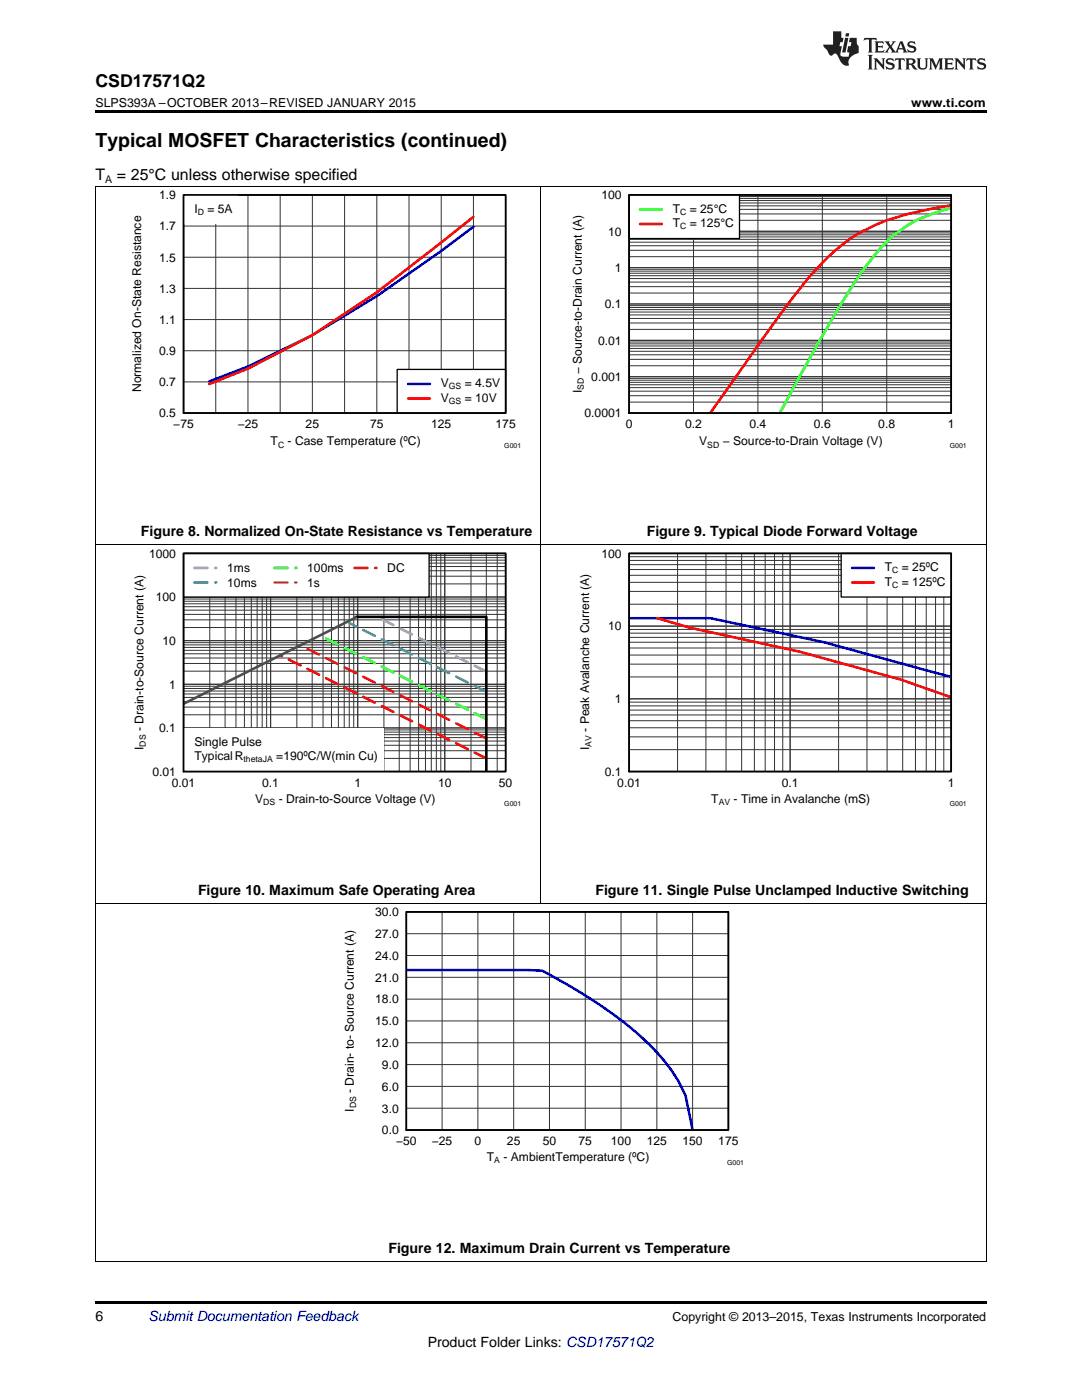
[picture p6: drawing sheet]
<svg xmlns="http://www.w3.org/2000/svg" width="216mm" height="279mm" viewBox="0 0 216 279" stroke-linecap="round" stroke-linejoin="round" font-family="sans-serif">
<path d="M19 259.7h177.8v.5h-177.8z" fill="#000"/>
<path d="M19.1 108.8v143.1M107.9 108.8v71.5M196.8 108.8v143.1M19 180.3h177.8M19 251.8h177.8" fill="none" stroke="#000" stroke-width=".2"/>
<path d="M36.6 110.4h64.3v43.6h-64.3zM81.1 182h64.2v43.5h-64.2z" fill="none" stroke="#000" stroke-width=".26"/>
<g fill="none" stroke="#333" stroke-width=".2">
<path d="M36.6 110.4h64.3v43.6h-64.3zM36.6 120h64.3M36.6 119.5h64.3M36.6 119.1h64.3M36.6 116.5h64.3M36.6 115h64.3M36.6 113.9h64.3M36.6 113.1h64.3M36.6 112.4h64.3M36.6 111.8h64.3M36.6 111.3h64.3M36.6 110.8h64.3"/>
<path d="M41.9 110.4v43.6M44.9 110.4v43.6M47.1 110.4v43.6M48.8 110.4v43.6M50.1 110.4v43.6M51.3 110.4v43.6M52.3 110.4v43.6M53.2 110.4v43.6M54 110.4v43.6M59.2 110.4v43.6M62.3 110.4v43.6M64.5 110.4v43.6"/>
<path d="M66.1 110.4v43.6M67.5 110.4v43.6M68.7 110.4v43.6M69.7 110.4v43.6M70.6 110.4v43.6M71.4 110.4v43.6M76.6 110.4v43.6M79.7 110.4v43.6M81.8 110.4v43.6M83.5 110.4v43.6M84.9 110.4v43.6M86.1 110.4v43.6"/>
<path d="M87.1 110.4v43.6M88 110.4v43.6M88.7 110.4v43.6M94 110.4v43.6M97 110.4v43.6M99.2 110.4v43.6M36.6 139.2h64.3M36.6 138.5h64.3M36.6 137.9h64.3M36.6 137.4h64.3M36.6 137h64.3M36.6 136.6h64.3"/>
<path d="M36.6 133.9h64.3M36.6 132.4h64.3M36.6 131.3h64.3M36.6 130.5h64.3M36.6 129.8h64.3M36.6 129.2h64.3M36.6 128.7h64.3M36.6 128.3h64.3M36.6 127.9h64.3M36.6 125.2h64.3M36.6 123.7h64.3M36.6 122.6h64.3"/>
<path d="M36.6 121.8h64.3M36.6 121.1h64.3M36.6 120.5h64.3M36.6 151.4h64.3M36.6 149.8h64.3M36.6 148.7h64.3M36.6 147.9h64.3M36.6 147.2h64.3M36.6 146.6h64.3M36.6 146.1h64.3M36.6 145.7h64.3M36.6 145.3h64.3"/>
<path d="M36.6 142.6h64.3M36.6 141.1h64.3M36.6 140h64.3M81.1 182h64.2v43.5h-64.2zM81.1 199.4h64.2M81.1 195h64.2M81.1 190.7h64.2M81.1 186.3h64.2M88.2 182v43.5M95.4 182v43.5M102.5 182v43.5M109.6 182v43.5"/>
<path d="M116.8 182v43.5M123.9 182v43.5M131.1 182v43.5M138.2 182v43.5M81.1 216.8h64.2M81.1 212.5h64.2M81.1 208.1h64.2M81.1 203.8h64.2M81.1 221.2h64.2"/>
</g>
<path d="M81 193.6h24.4l2.8 .1a96.5 96.5 0 0 1 20 13.5 34.3 34.3 0 0 1 8.6 11.4l1.4 6.9" fill="none" stroke="#00f" stroke-width=".52"/>
<path d="M81.1 182h64.2v43.5h-64.2z" fill="none" stroke="#000" stroke-width=".35"/>
<path d="M97 134l-21.6-10.8" fill="none" stroke="#7a67ee" stroke-width=".52" stroke-dasharray="2.6 1.6"/>
<path d="M97 138l-27.3-13.7" fill="none" stroke="#00bfff" stroke-width=".52" stroke-dasharray="2.6 1.6"/>
<path d="M97 143.5l-32.9-16.5" fill="none" stroke="#0f0" stroke-width=".52" stroke-dasharray="2.6 1.6"/>
<path d="M97 147.4l-37-18.6" fill="none" stroke="#ee7600" stroke-width=".52" stroke-dasharray="2.6 1.6"/>
<path d="M97 151.4l-41-20.6" fill="none" stroke="#f00" stroke-width=".52" stroke-dasharray="2.6 1.6"/>
<path d="M71 123.1h26v30.9" fill="none" stroke="#000" stroke-width=".52"/>
<path d="M71 123.2l-34.4 17.3" fill="none" stroke="#4d4d4d" stroke-width=".52"/>
<path d="M36.6 110.4h49v8.8h-49z" fill="#fff"/>
<path d="M36.6 110.4h49v8.8h-49z" fill="none" stroke="#000" stroke-width=".26"/>
<path d="M38.8 113.3h4.4" fill="none" stroke="#7a67ee" stroke-width=".52" stroke-dasharray="2.6 1.6"/>
<path d="M38.8 116.2h4.4" fill="none" stroke="#00bfff" stroke-width=".52" stroke-dasharray="2.6 1.6"/>
<path d="M54.8 113.3h4.3" fill="none" stroke="#0f0" stroke-width=".52" stroke-dasharray="2.6 1.6"/>
<path d="M54.8 116.2h4.3" fill="none" stroke="#ee7600" stroke-width=".52" stroke-dasharray="2.6 1.6"/>
<path d="M70.7 113.3h4.4" fill="none" stroke="#f00" stroke-width=".52" stroke-dasharray="2.6 1.6"/>
<path d="M36.6 145.3h39.9v8.7h-39.9z" fill="#fff"/>
<path d="M36.6 110.4h64.3v43.6h-64.3z" fill="none" stroke="#000" stroke-width=".35"/>
<path d="M125.5 110.4h64.3v43.6h-64.3z" fill="none" stroke="#000" stroke-width=".26"/>
<g fill="none" stroke="#333" stroke-width=".2">
<path d="M125.5 110.4h64.3v43.6h-64.3zM125.5 118h64.3M125.5 116.2h64.3M125.5 114.8h64.3M125.5 113.7h64.3M125.5 112.7h64.3M125.5 111.8h64.3M125.5 111.1h64.3M135.2 110.4v43.6M140.9 110.4v43.6M144.9 110.4v43.6M148 110.4v43.6"/>
<path d="M150.5 110.4v43.6M152.7 110.4v43.6M154.5 110.4v43.6M156.2 110.4v43.6M157.7 110.4v43.6M167.3 110.4v43.6M173 110.4v43.6M177 110.4v43.6M180.1 110.4v43.6M182.7 110.4v43.6M184.8 110.4v43.6M186.7 110.4v43.6"/>
<path d="M188.3 110.4v43.6M125.5 139.5h64.3M125.5 135.1h64.3M125.5 132.5h64.3M125.5 130.7h64.3M125.5 129.3h64.3M125.5 128.2h64.3M125.5 127.2h64.3M125.5 126.4h64.3M125.5 125.6h64.3M125.5 125h64.3M125.5 120.6h64.3"/>
<path d="M125.5 149.6h64.3M125.5 147.1h64.3M125.5 145.2h64.3M125.5 143.8h64.3M125.5 142.7h64.3M125.5 141.7h64.3M125.5 140.9h64.3M125.5 140.1h64.3"/>
</g>
<path d="M125.5 123.4h16.3l22.6 4.8 25.4 6.9" fill="none" stroke="#00f" stroke-width=".52"/>
<path d="M131.2 123.4l6.4 1.9 21.9 4.8 20.3 5.5 10 3.6" fill="none" stroke="#f00" stroke-width=".52"/>
<path d="M167.8 110.4h22v8.8h-22z" fill="#fff"/>
<path d="M36.6 38.9h64.3v43.5h-64.3zM167.8 110.4h22v8.8h-22z" fill="none" stroke="#000" stroke-width=".26"/>
<path d="M94.5 45.3l-6.5 4.8-12.8 9-12.9 7.8-12.8 6.2-7.7 3M170 113.3h4.4" fill="none" stroke="#00f" stroke-width=".52"/>
<path d="M94.5 43.3l-19.3 15-12.9 8.6-12.8 6.7-7.7 3M170 116.2h4.4" fill="none" stroke="#f00" stroke-width=".52"/>
<path d="M125.5 110.4h64.3v43.6h-64.3z" fill="none" stroke="#000" stroke-width=".35"/>
<path d="M19.1 37.3v71.5M107.9 37.3v71.5M196.8 37.3v71.5M19 108.7h177.8" fill="none" stroke="#000" stroke-width=".2"/>
<g fill="none" stroke="#333" stroke-width=".2">
<path d="M36.6 38.9h64.3v43.5h-64.3zM43.1 38.9v43.5M49.5 38.9v43.5M55.9 38.9v43.5M62.3 38.9v43.5M68.8 38.9v43.5M75.2 38.9v43.5M81.6 38.9v43.5M88 38.9v43.5M94.5 38.9v43.5M36.6 57.6h64.3M36.6 51.3h64.3"/>
<path d="M36.6 45.1h64.3M36.6 76.2h64.3M36.6 70h64.3M36.6 63.8h64.3"/>
</g>
<path d="M79.3 73.7h21.6v8.7h-21.6z" fill="#fff"/>
<path d="M79.3 73.7h21.6v8.7h-21.6z" fill="none" stroke="#000" stroke-width=".26"/>
<path d="M81.4 76.6h4.4" fill="none" stroke="#00f" stroke-width=".52"/>
<path d="M81.4 79.5h4.4" fill="none" stroke="#f00" stroke-width=".52"/>
<path d="M36.6 38.9h10.9v5.8h-10.9z" fill="#fff"/>
<path d="M36.6 38.9h64.3v43.5h-64.3z" fill="none" stroke="#000" stroke-width=".35"/>
<path d="M125.5 38.9h64.3v43.5h-64.3z" fill="none" stroke="#000" stroke-width=".26"/>
<g fill="none" stroke="#333" stroke-width=".2">
<path d="M125.5 38.9h64.3v43.5h-64.3zM125.5 39.6h64.3M125.5 39.2h64.3M138.4 38.9v43.5M151.2 38.9v43.5M164.1 38.9v43.5M176.9 38.9v43.5M125.5 58.5h64.3M125.5 57.2h64.3M125.5 56.3h64.3M125.5 55.6h64.3M125.5 55h64.3"/>
<path d="M125.5 54.5h64.3M125.5 54.1h64.3M125.5 53.7h64.3M125.5 53.4h64.3M125.5 51.2h64.3M125.5 49.9h64.3M125.5 49h64.3M125.5 48.3h64.3M125.5 47.8h64.3M125.5 47.3h64.3M125.5 46.9h64.3M125.5 46.5h64.3"/>
<path d="M125.5 46.2h64.3M125.5 44h64.3M125.5 42.7h64.3M125.5 41.8h64.3M125.5 41.1h64.3M125.5 40.5h64.3M125.5 40h64.3M125.5 79h64.3M125.5 78.1h64.3M125.5 77.4h64.3M125.5 76.8h64.3M125.5 76.3h64.3"/>
<path d="M125.5 75.9h64.3M125.5 75.5h64.3M125.5 75.2h64.3M125.5 73h64.3M125.5 71.7h64.3M125.5 70.8h64.3M125.5 70.1h64.3M125.5 69.5h64.3M125.5 69h64.3M125.5 68.6h64.3M125.5 68.3h64.3M125.5 67.9h64.3"/>
<path d="M125.5 65.7h64.3M125.5 64.5h64.3M125.5 63.6h64.3M125.5 62.8h64.3M125.5 62.3h64.3M125.5 61.8h64.3M125.5 61.4h64.3M125.5 61h64.3M125.5 60.7h64.3M125.5 80.3h64.3"/>
</g>
<path d="M189.8 41.5a31.7 31.7 0 0 0-8.6 3.4l-1.8 1.3a18.6 18.6 0 0 0-4.1 3.7 70.1 70.1 0 0 0-7.5 10.8l-4.2 7.2-8 14.5" fill="none" stroke="#0f0" stroke-width=".52"/>
<path d="M189.8 41a70.5 70.5 0 0 0-15.1 3.9 33.2 33.2 0 0 0-11.5 8.5l-2 2.2a544.6 544.6 0 0 0-19.5 26.8" fill="none" stroke="#f00" stroke-width=".52"/>
<path d="M125.5 38.9h22.1v8.7h-22.1z" fill="#fff"/>
<path d="M125.5 38.9h22.1v8.7h-22.1z" fill="none" stroke="#000" stroke-width=".26"/>
<path d="M127.7 41.8h4.4" fill="none" stroke="#0f0" stroke-width=".52"/>
<path d="M127.7 44.7h4.4" fill="none" stroke="#f00" stroke-width=".52"/>
<path d="M125.5 38.9h64.3v43.5h-64.3z" fill="none" stroke="#000" stroke-width=".35"/>
<path d="M19 37.2h177.8" fill="none" stroke="#000" stroke-width=".2"/>
<path d="M19 22h177.8v.5h-177.8z" fill="#000"/>
<g fill="#231f20">
<path d="M172.5 7.6l-.1 .5 .4-.2h.6v.1v2.1l-.2 .4h.9l-.2-.4v-2.1l.1-.1h.5l.5 .2-.2-.5zM174.5 8.3l.2 .3v1.5l-.2 .4h1.8l.2-.6a1.04 1.04 0 0 1-1.3 .2v-.7h.6l.3 .2v-.6l-.3 .2h-.6v-.6l.8-.1 .4 .3-.2-.5zM176.5 8.3l.9 1.1-.9 1.1h.8l-.2-.2 .4-.7 .5 .7-.2 .2h1.5l-.2-.2 .2-.4h.9l.1 .4-.2 .2h1l-.3-.3-.7-1.9h-.5l-.9 2-.8-1 .9-1h-.8l.1 .3-.4 .5-.3-.6 .1-.2zM179.7 8.6l.4 1h-.7zM181.3 8.4a.63 .63 0 0 0-.2 .7 .63 .63 0 0 0 .6 .4l.6 .2 .1 .2a.75 .75 0 0 1-.7 .4 .75 .75 0 0 1-.6-.5l.1 .7 .1-.1a1.11 1.11 0 0 0 1.5-.6 1.13 1.13 0 0 0-1.2-.8l-.1-.4a1.04 1.04 0 0 1 1.2 .2l-.2-.5-.2 .1-.4-.2zM173.2 10.9l.2 .4v2.2l-.2 .4h1l-.3-.4v-2.2l.3-.4zM174.3 11.6l.3 .4v1.5l-.3 .4h.8l-.2-.4v-1.3l1.5 1.7v-1.9l.2-.4h-.7l.2 .4v.9l-1.1-1.3zM177 11.8a.62 .62 0 0 0-.2 .7 .62 .62 0 0 0 .6 .4l.6 .1 .1 .3a.76 .76 0 0 1-.7 .3 .76 .76 0 0 1-.7-.4l.2 .7 .1-.1a1.11 1.11 0 0 0 1.5-.6 1.13 1.13 0 0 0-1.2-.8l-.1-.4a1.04 1.04 0 0 1 1.2 .2l-.2-.6-.2 .1-.5-.1zM178.7 11.6l-.2 .6a.61 .61 0 0 1 .8-.3v1.6l-.2 .4h.9l-.2-.4v-1.6a.63 .63 0 0 1 .7 .3l-.1-.6zM180.6 11.6l.3 .4v1.5l-.3 .4h1l-.2-.2-.1-.8 .6 .2a.76 .76 0 0 0 1.2 .7l-1-1a.58 .58 0 0 0 .6-.5 .58 .58 0 0 0-.5-.6zM181.4 11.9h.1a.45 .45 0 0 1 .5 .1 .45 .45 0 0 1 .1 .5l-.8 .2zM182.9 11.6l.2 .2a2.17 2.17 0 0 0 .3 1.9 .99 .99 0 0 0 1.6-.6v-1.1l.2-.4h-.7l.2 .2a1.92 1.92 0 0 1-.2 1.8 .6 .6 0 0 1-.9-.5v-1.1l.2-.4zM185.4 11.6l.2 .4v1.5l-.2 .4h.7l-.2-.4v-1.4l.8 1.8 .8-1.8v1.4l-.2 .4h.9l-.2-.4v-1.5l.2-.4h-.8l-.6 1.5-.6-1.5zM188.4 11.6l.2 .4v1.5l-.2 .4h1.8l.1-.6a1.04 1.04 0 0 1-1.2 .1v-.6h.5l.4 .2v-.6l-.4 .2h-.5v-.7h.8l.3 .3-.1-.6zM190.5 11.6l.2 .4v1.5l-.2 .4h.7l-.2-.4v-1.3l1.5 1.7v-1.9l.2-.4h-.7l.2 .4v.9l-1.1-1.3zM192.9 11.6l-.1 .6a.61 .61 0 0 1 .7-.3l.1 1.6-.3 .4h1l-.3-.4 .1-1.6a.63 .63 0 0 1 .7 .3l-.1-.6zM195.2 11.8a.62 .62 0 0 0-.2 .7 .62 .62 0 0 0 .6 .4l.6 .1 .1 .3a.76 .76 0 0 1-.7 .3 .76 .76 0 0 1-.6-.4l.1 .7 .1-.1a1.11 1.11 0 0 0 1.6-.6 1.13 1.13 0 0 0-1.3-.8l-.1-.4a1.04 1.04 0 0 1 1.2 .2l-.1-.6-.2 .1-.5-.1z"/>
<path d="M166.2 6.3v2.6h-1.9v.4l.8 .9a.91 .91 0 0 0 1 .8 .56 .56 0 0 1 .5-.3 .56 .56 0 0 1 .5 .3l.4 .8a1.53 1.53 0 0 0 1.9 1.2 1.54 1.54 0 0 1 1-2.1l.9-.3v-1.4a1.52 1.52 0 0 1-.4-1.6h-1.3l-.2 .8h.5l-.2 .8h-.5l-.1 1v.2l.4 .1-.2 .8a1.93 1.93 0 0 1-1.6-.3l.3-1.8h-.5l.2-.8h.4l.2-.8h-.4v-1.3zM168.6 7.6l-.6 2.9h.7l.6-2.9zM168.8 6.6l-.1 .7h.6l.2-.7z"/>
</g>
<text font-size="3.9" x="19" y="29.3">Typical MOSFET Characteristics (continued)</text>
<text font-size="3.5" x="19" y="17.3">CSD17571Q2</text>
<g font-size="3.2">
<text x="19" y="36">T</text>
<text x="23.3" y="36">= 25°C unless otherwise specified</text>
</g>
<g font-size="2.8">
<text x="28.1" y="107">Figure 8. Normalized On-State Resistance vs Temperature</text>
<text x="129" y="107">Figure 9. Typical Diode Forward Voltage</text>
<text x="39.5" y="178.6">Figure 10. Maximum Safe Operating Area</text>
<text x="118.8" y="178.6">Figure 11. Single Pulse Unclamped Inductive Switching</text>
<text x="77.5" y="250.1">Figure 12. Maximum Drain Current vs Temperature</text>
<text x="19" y="263.6">6</text>
<text x="85.3" y="268.9">Product Folder Links: CSD17571Q2</text>
</g>
<text font-size="2.8" fill="#0000c8" x="29.6" y="263.6">Submit Documentation Feedback</text>
<g font-size="2.5">
<text x="19" y="21.4">SLPS393A –OCTOBER 2013–REVISED JANUARY 2015</text>
<text x="181.8" y="21.4">www.ti.com</text>
<text x="134.2" y="263.6">Copyright © 2013–2015, Texas Instruments Incorporated</text>
</g>
<g font-size="2.4">
<text x="31.8" y="39.8">1.9</text>
<text x="120" y="39.8">100</text>
<text x="31.8" y="46">1.7</text>
<text x="38.8" y="42.4">I</text>
<text x="41.4" y="42.4">= 5A</text>
<text x="121.3" y="47">10</text>
<text x="134.2" y="42.5">T</text>
<text x="134.2" y="45.4">T</text>
<text x="137.6" y="42.5">= 25°C</text>
<text x="137.6" y="45.4">= 125°C</text>
<text x="31.8" y="52.2">1.5</text>
<text x="31.8" y="58.4">1.3</text>
<text x="122.7" y="54.3">1</text>
<text x="31.8" y="64.6">1.1</text>
<text x="120.7" y="61.5">0.1</text>
<text x="31.8" y="70.9">0.9</text>
<text x="119.3" y="68.8">0.01</text>
<text x="31.8" y="77.1">0.7</text>
<text x="88" y="77.3">V</text>
<text x="92.7" y="77.3">= 4.5V</text>
<text x="116.1" y="74.7" transform="rotate(-90 116.1 74.7)">− Source-to-Drain Current (A)</text>
<text x="118" y="76">0.001</text>
<text x="28.2" y="78.3" transform="rotate(-90 28.2 78.3)">Normalized On-State Resistance</text>
<text x="31.8" y="83.3">0.5</text>
<text x="88" y="80.2">V</text>
<text x="92.7" y="80.2">= 10V</text>
<text x="116.1" y="78.4" transform="rotate(-90 116.1 78.4)">I</text>
<text x="116.6" y="83.3">0.0001</text>
<text x="34.6" y="85.4">−75</text>
<text x="47.4" y="85.4">−25</text>
<text x="54" y="88.9">T</text>
<text x="57.4" y="88.9">- Case Temperature (ºC)</text>
<text x="61" y="85.4">25</text>
<text x="73.8" y="85.4">75</text>
<text x="86" y="85.4">125</text>
<text x="98.9" y="85.4">175</text>
<text x="124.9" y="85.4">0</text>
<text x="136.7" y="85.4">0.2</text>
<text x="139.5" y="88.9">V</text>
<text x="144.2" y="88.9">− Source-to-Drain Voltage (V)</text>
<text x="149.6" y="85.4">0.4</text>
<text x="162.4" y="85.4">0.6</text>
<text x="175.3" y="85.4">0.8</text>
<text x="189.1" y="85.4">1</text>
<text x="29.8" y="111.3">1000</text>
<text x="120" y="111.3">100</text>
<text x="176.6" y="114">T</text>
<text x="180" y="114">= 25ºC</text>
<text x="45.3" y="114.2">1ms</text>
<text x="45.3" y="117.1">10ms</text>
<text x="61.3" y="114.2">100ms</text>
<text x="61.3" y="117.1">1s</text>
<text x="77.3" y="114.2">DC</text>
<text x="176.6" y="116.9">T</text>
<text x="180" y="116.9">= 125ºC</text>
<text x="31.1" y="120">100</text>
<text x="121.3" y="125.8">10</text>
<text x="32.4" y="128.7">10</text>
<text x="33.8" y="137.4">1</text>
<text x="122.7" y="140.3">1</text>
<text x="28.7" y="149.7" transform="rotate(-90 28.7 149.7)">I</text>
<text x="28.7" y="145.9" transform="rotate(-90 28.7 145.9)">- Drain-to-Source Current (A)</text>
<text x="31.8" y="146.1">0.1</text>
<text x="38.8" y="148.8">Single Pulse</text>
<text x="117.6" y="149.7" transform="rotate(-90 117.6 149.7)">I</text>
<text x="117.6" y="146" transform="rotate(-90 117.6 146)">- Peak Avalanche Current (A)</text>
<text x="30.4" y="154.8">0.01</text>
<text x="38.8" y="151.7">Typical R</text>
<text x="55.1" y="151.7">=190ºC/W(min Cu)</text>
<text x="120.7" y="154.8">0.1</text>
<text x="34.3" y="157">0.01</text>
<text x="50.9" y="160.2">V</text>
<text x="52.3" y="157">0.1</text>
<text x="55.6" y="160.2">- Drain-to-Source Voltage (V)</text>
<text x="70.7" y="157">1</text>
<text x="87.4" y="157">10</text>
<text x="99.5" y="157">50</text>
<text x="123.2" y="157">0.01</text>
<text x="141.9" y="160.2">T</text>
<text x="146.4" y="160.2">- Time in Avalanche (mS)</text>
<text x="156" y="157">0.1</text>
<text x="189.1" y="157">1</text>
<text x="74.9" y="182.9">30.0</text>
<text x="74.9" y="191.6">24.0</text>
<text x="74.9" y="187.2">27.0</text>
<text x="74.9" y="195.9">21.0</text>
<text x="74.9" y="200.3">18.0</text>
<text x="74.9" y="209">12.0</text>
<text x="74.9" y="204.6">15.0</text>
<text x="76.2" y="213.3">9.0</text>
<text x="70.6" y="221.9" transform="rotate(-90 70.6 221.9)">I</text>
<text x="70.6" y="218.1" transform="rotate(-90 70.6 218.1)">- Drain- to- Source Current (A)</text>
<text x="76.2" y="217.7">6.0</text>
<text x="76.2" y="226.4">0.0</text>
<text x="76.2" y="222">3.0</text>
<text x="79" y="228.5">−50</text>
<text x="86.2" y="228.5">−25</text>
<text x="94.7" y="228.5">0</text>
<text x="97.2" y="231.7">T</text>
<text x="100.5" y="231.7">- AmbientTemperature (ºC)</text>
<text x="101.2" y="228.5">25</text>
<text x="108.3" y="228.5">50</text>
<text x="115.4" y="228.5">75</text>
<text x="121.9" y="228.5">100</text>
<text x="129" y="228.5">125</text>
<text x="136.2" y="228.5">150</text>
<text x="143.3" y="228.5">175</text>
</g>
<text font-size="2.1" x="21" y="36.6">A</text>
<g font-size="1.7">
<text x="39.5" y="42.9">D</text>
<text x="135.7" y="42.9">C</text>
<text x="135.7" y="45.8">C</text>
<text x="89.6" y="77.7">GS</text>
<text x="116.5" y="77.8" transform="rotate(-90 116.5 77.8)">SD</text>
<text x="89.6" y="80.6">GS</text>
<text x="55.5" y="89.3">C</text>
<text x="141.1" y="89.3">SD</text>
<text x="178" y="114.4">C</text>
<text x="178" y="117.3">C</text>
<text x="29.1" y="149" transform="rotate(-90 29.1 149)">DS</text>
<text x="118" y="149" transform="rotate(-90 118 149)">AV</text>
<text x="48.6" y="152.1">thetaJA</text>
<text x="52.5" y="160.6">DS</text>
<text x="143.4" y="160.6">AV</text>
<text x="71.1" y="221.2" transform="rotate(-90 71.1 221.2)">DS</text>
<text x="98.6" y="232.2">A</text>
</g>
<g font-size="1.4">
<text x="100.6" y="89.3">G001</text>
<text x="189.5" y="89.3">G001</text>
<text x="100.6" y="160.9">G001</text>
<text x="189.5" y="160.9">G001</text>
<text x="145.1" y="232.4">G001</text>
</g>
</svg>
